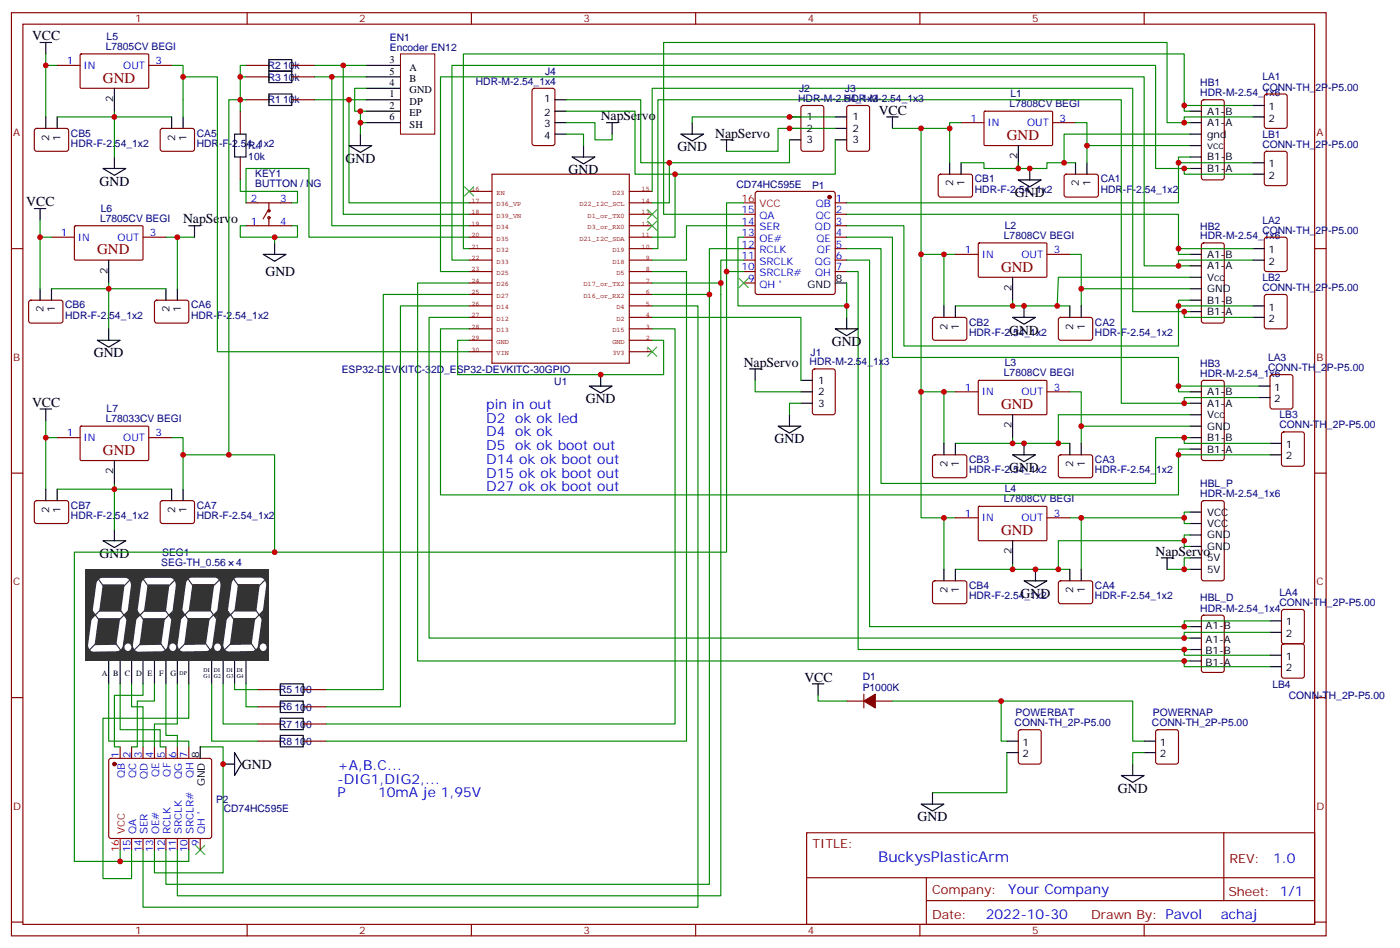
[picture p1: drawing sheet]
<svg xmlns="http://www.w3.org/2000/svg" width="432mm" height="292mm" viewBox="0 0 432 292" stroke-linecap="round" stroke-linejoin="round" font-family="sans-serif">
<g fill="none" stroke="#870000" stroke-width=".35">
<path d="M3.5 3.9h405.4v284.4h-405.4zM7.1 7.4h398.2v277.3h-398.2zM24.8 16.8l.2-.2 20.7 .1 .2 .3-.1 10-.3 .2-20.6-.1-.2-.3zM76.2 3.9v3.5M145.3 3.9v3.5M214.5 3.9v3.5M283.6 3.9v3.5M352.8 3.9v3.5M10.8 39.8l.5-.3 9.4 .1 .5 .7-.1 5.9-.6 .4-9.5-.1-.4-.6v-5.6zM17.6 20.1h7.1M45.9 20.1h7M49.6 39.8l.5-.3 9.4 .1 .5 .7-.1 5.9-.6 .4-9.5-.1-.4-.6v-5.6z"/>
<path d="M74.1 34.3v7M75.8 20.1h7.1M75.8 30.7h7.1M75.8 23.7h7.1M90 20.1h7M90 30.7h7M90 23.7h7M296.3 37.8h7.1M303.4 34.4l.3-.1h20.7l.2 .3-.1 10.1-.3 .1h-20.6l-.2-.3zM324.6 37.8h7M370.7 30.9l.4-.2h5.7l.6 .5 .1 23.5-.5 .7h-5.9l-.6-.4-.1-23.6zM74.1 48.4v7"/>
<path d="M233.1 59.2l.4-.3h23.3l.5 .3 .2 .5v30.3l-.2 .5-.5 .2h-23.3l-.5-.2-.2-.5v-30.3zM289.5 53.9l.5-.2h9.4l.5 .7-.1 5.9-.6 .4-9.5-.1-.4-.6v-5.6zM328.3 53.9l.5-.2h9.4l.5 .7-.1 5.9-.6 .4-9.5-.1-.4-.6v-5.6zM3.5 76.6h3.6M15.9 73.1h7M23 69.7l.3-.2 20.6 .1 .2 .3-.1 10-.3 .2h-20.6l-.2-.3zM44.1 73.1h7.1M75.8 62.5h14.2M75.8 69.5h14.2M82.5 64.9l-1.4 2.5M82.9 62.5v2.4M82.9 67.1v2.4"/>
<path d="M229.3 76.6h3.5M229.3 73.1h3.5M229.3 66h3.5M229.3 69.5h3.5M257.5 76.6h3.6M257.5 73.1h3.6M257.5 62.5h3.6M257.5 66h3.6M257.5 69.5h3.6M294.6 78.4h7M301.7 75l.3-.2 20.6 .1 .2 .3-.1 10-.3 .2h-20.6l-.2-.3zM322.8 78.4h7"/>
<path d="M370.7 75l.4-.2h5.7l.6 .5 .1 23.5-.5 .7h-5.9l-.6-.4-.1-23.6zM405.3 76.6h3.6M9.1 92.7l.4-.2h9.5l.4 .7-.1 5.9-.6 .4h-9.4l-.5-.7v-5.6zM47.9 92.7l.4-.2h9.5l.4 .7-.1 5.9-.6 .4h-9.4l-.5-.7v-5.6zM229.3 80.1h3.5M229.3 83.6h3.5M229.3 87.2h3.5M257.5 80.1h3.6M257.5 83.6h3.6M287.7 98l.5-.2h9.5l.4 .7-.1 5.9-.6 .4-9.5-.1-.4-.6v-5.6zM326.6 98l.4-.2h9.5l.4 .7-.1 5.9-.6 .4-9.4-.1-.5-.6v-5.6zM301.7 117.3l.3-.1h20.6l.2 .3-.1 10.1-.3 .1h-20.6l-.2-.3z"/>
<path d="M370.7 117.4l.4-.2h5.7l.6 .4 .1 23.5-.5 .7-5.9 .1-.6-.5-.1-23.5zM17.6 134.8h7.1M24.8 131.4l.2-.1h20.7l.2 .3-.1 10.1-.3 .2-20.6-.1-.2-.3zM45.9 134.8h7M294.6 120.7h7M322.8 120.7h7M3.5 145.7h3.6M10.8 154.4l.5-.2 9.4 .1 .5 .6-.1 5.9-.6 .5-9.5-.1-.4-.7v-5.6zM49.6 154.4l.5-.2 9.4 .1 .5 .6-.1 5.9-.6 .5-9.5-.1-.4-.7v-5.6zM287.7 140.3l.5-.2h9.5l.4 .7-.1 5.9-.6 .4h-9.5l-.4-.7v-5.6zM294.6 159.5h7M301.7 156.1l.3-.1h20.6l.2 .3-.1 10.1-.3 .1h-20.6l-.2-.3z"/>
<path d="M322.8 159.5h7M326.6 140.3l.4-.2h9.5l.4 .7-.1 5.9-.6 .4h-9.4l-.5-.7v-5.6zM370.7 154.4l.4-.2h5.7l.6 .4 .1 23.6-.5 .6-5.9 .1-.6-.5-.1-23.5zM405.3 145.7h3.6M287.7 179.1l.5-.2h9.5l.4 .7-.1 5.9-.6 .4h-9.5l-.4-.7v-5.6zM326.6 179.1l.4-.2h9.5l.4 .7-.1 5.9-.6 .4h-9.4l-.5-.7v-5.6zM370.7 189.7l.4-.2h5.7l.6 .4 .1 16.5-.5 .7h-5.9l-.6-.4-.1-16.5zM3.5 214.9h3.6M405.3 214.9h3.6M33.7 233.8l.5-.2h30.4l.5 .2 .2 .5v23.3l-.3 .5-.4 .2h-30.4l-.5-.3-.2-.4v-23.3zM37 230v3.6M40.6 230v3.6"/>
<path d="M44.1 230v3.6M47.6 230v3.6M51.2 230v3.6M54.7 230v3.6M58.2 230v3.6M40.6 258.3v3.5M44.1 258.3v3.5M47.6 258.3v3.5M51.2 258.3v3.5M54.7 258.3v3.5M58.2 258.3v3.5M61.7 258.3v3.5"/>
<path d="M248.7 256.5h156.6v28.2h-156.6zM377.3 256.5v20.9M248.7 270.4h156.5M285.6 277.4h119.6M285.6 270.4v14.1M3.5 284h3.6M76.2 284.7v3.6M145.3 284.7v3.6M214.5 284.7v3.6M283.6 284.7v3.6M352.8 284.7v3.6M405.3 284h3.6"/>
<circle cx="82.9" cy="67.1" r=".35"/>
<circle cx="82.9" cy="64.9" r=".35"/>
</g>
<g fill="none" stroke="#000" stroke-width=".35">
<path d="M12.3 13.1h3.6M14.1 13.1v3.5M82.9 18.4h7.1v3.5h-7.1zM14.1 36v3.5M17.6 36v3.5M35.3 27.2v7.1M52.9 36v3.5M56.4 36v3.5M82.9 29h7.1v3.5h-7.1zM82.9 21.9h7.1v3.5h-7.1zM112.9 34.3h10.6M112.9 37.8h10.6"/>
<path d="M112.9 20.1h10.6M112.9 23.7h10.6M112.9 27.2h10.6M112.9 30.7h10.6M273.4 36h3.5M275.2 36v3.5M366.9 34.3h3.5M366.9 37.8h3.5M31.7 51.9h7.1l-3.5 2.1zM35.3 48.4v3.5M72.3 41.3h3.5v7.1h-3.5zM107.6 44.8h7.1l-3.6 2.2z"/>
<path d="M111.1 41.3v3.5M292.8 50.1v3.6M296.3 50.1v3.6M314 55.4h7l-3.5 2.1zM314 44.8v7.1M317.5 51.9v3.5M331.6 50.1v3.6M335.1 50.1v3.6M366.9 41.3h3.5M366.9 44.8h3.5M366.9 48.4h3.5M366.9 51.9h3.5"/>
<path d="M10.6 64.2h3.5M12.3 64.2v3.6M58.2 69.5h3.5M60 69.5v3.6M81.1 78.4h7.1l-3.5 2.1zM84.7 74.8v3.6M366.9 78.4h3.5M12.3 88.9v3.6M15.9 88.9v3.6M33.5 80.1v7.1M51.2 88.9v3.6M54.7 88.9v3.6"/>
<path d="M257.5 87.2h3.6M261.1 97.8v3.5M291 94.2v3.6M294.6 94.2v3.6M312.2 97.8h7.1l-3.6 2.1zM312.2 85.4v7.1M315.7 94.2v3.6M329.8 94.2v3.6M333.4 94.2v3.6M366.9 81.9h3.5M366.9 85.4h3.5M366.9 88.9h3.5"/>
<path d="M366.9 92.5h3.5M366.9 96h3.5M30 104.8h7l-3.5 2.1zM33.5 101.3v3.5M181.7 118.9h7l-3.5 2.1zM185.2 115.4v3.5M257.5 101.3h7.1l-3.5 2.1zM12.3 126h3.6M14.1 126v3.5M291 136.6v3.5M294.6 136.6v3.5M312.2 127.7v7.1"/>
<path d="M315.7 136.6v3.5M329.8 136.6v3.5M333.4 136.6v3.5M366.9 120.7h3.5M366.9 124.2h3.5M366.9 127.7h3.5M366.9 131.3h3.5M366.9 134.8h3.5M366.9 138.3h3.5M14.1 150.7v3.5M17.6 150.7v3.5M35.3 141.9v7"/>
<path d="M52.9 150.7v3.5M56.4 150.7v3.5M312.2 140.1h7.1l-3.6 2.1zM366.9 157.7h3.5M31.7 166.5h7.1l-3.5 2.2zM35.3 163v3.5M291 175.4v3.5M294.6 175.4v3.5M312.2 166.5v7.1M315.7 178.9h7.1l-3.5 2.1zM319.3 175.4v3.5M329.8 175.4v3.5"/>
<path d="M333.4 175.4v3.5M366.9 161.3h3.5M366.9 164.8h3.5M366.9 168.3h3.5M366.9 171.8h3.5M366.9 175.4h3.5M366.9 193h3.5M366.9 196.5h3.5M33.5 203.6v7M37 203.6v7M40.6 203.6v7M44.1 203.6v7"/>
<path d="M47.6 203.6v7M51.2 203.6v7M54.7 203.6v7M58.2 203.6v7M65.3 203.6v7M68.8 203.6v7M72.3 203.6v7M75.8 203.6v7M366.9 200.1h3.5M366.9 203.6h3.5M61.7 230v3.6M68.8 235.3h3.5"/>
<path d="M72.3 231.8l2.1 3.5-2.1 3.6z"/>
</g>
<g fill="none" stroke="#008700" stroke-width=".35">
<path d="M14.1 16.6v3.5M17.6 20.1h-3.5v15.9M17.6 36h35.3M35.3 34.3v14.1M52.9 20.1h3.5v10.6M56.4 23.7h10.6v84.6h77.6M97 20.1h15.9M97 23.7h15.9M97 30.7h15.9M102.3 23.7v45.8h42.3M105.8 20.1v45.9h38.8M107.6 30.7v31.8h37"/>
<path d="M111.1 34.3v7M112.9 27.2h-3.5v7.1h3.5M275.2 39.5h17.6M284 39.5v38.9h7M296.3 37.8h-3.5v12.3M331.6 37.8h3.5v12.3M366.9 37.8h-7.1v-24.7h-155.2v52.9h24.7M366.9 34.3h-1.8v-17.7h-222.2v60h1.7M74.1 55.4v3.5h17.6v3.6h-1.7M201.1 58.9v-31.7h148.1v68.8h17.7M296.3 50.1h7.1v1.8h19.4v-1.8h8.8M314 50.1v1.8"/>
<path d="M335.1 44.8h31.8M366.9 41.3h-38.8v8.8M366.9 48.4h-3.5v14.1h-102.3M366.9 51.9h-10.6v-31.8h-217v60h5.3M12.3 67.8v5.3M15.9 73.1h-3.6v15.8M51.2 73.1h3.5v15.8M54.7 73.1h5.3M75.8 69.5h-1.7v3.6h10.6v1.7M201.1 76.6h1.7v-45.9h142.9v93.5h21.2M229.3 73.1h-1.8v21.1h33.6M229.3 69.5h-17.6v10.6h-10.6"/>
<path d="M229.3 76.6h-10.6v14.1h-17.6M261.1 66h102.3v12.4h3.5M261.1 69.5h17.6v37.1h84.7v-14.1h3.5M261.1 73.1h14.1v37h88.2v10.6h3.5M261.1 76.6h10.5v72.3h84.7v-14.1h10.6M284 78.4v42.3h7M294.6 78.4h-3.6v15.8M329.8 78.4h3.6v15.8M15.9 88.9h35.3M33.5 87.2v14.1M144.6 97.8h-12.3v98.7h234.6M144.6 87.2h-15.8v116.4h238.1"/>
<path d="M229.3 80.1h-7.1v10.6M261.1 80.1h7v112.9h98.8M261.1 83.6h3.5v116.5h102.3M261.1 87.2v10.6M294.6 94.2h35.2M312.2 92.5v1.7M333.4 88.9h33.5M366.9 85.4h-40.6l-.3 8.8M366.9 81.9h-14.1v-58.2h-217v59.9h8.8M144.6 104.8h-3.5v10.6h63.5v-10.6h-3.5M144.6 101.3h-8.8v51.1h227.6v-14.1h3.5M14.1 129.5v5.3"/>
<path d="M17.6 134.8h-3.5v15.9M284 120.7v38.8h7M294.6 120.7h-3.6v15.9M294.6 136.6h35.2M312.2 134.8v1.8M329.8 120.7h3.6v15.9M333.4 131.3h33.5M366.9 127.7h-40.6v8.9M17.6 150.7h35.3M35.3 148.9v14.1M294.6 159.5h-3.6v15.9M329.8 159.5h3.6v15.9"/>
<path d="M333.4 159.5h31.7M366.9 157.7h-1.8v3.6h1.8M294.6 175.4h35.2M312.2 173.6v1.8M359.8 175.4h5.3M365.1 166.5h-38.8v8.9M366.9 164.8h-1.8v3.5h1.8M366.9 171.8h-1.8v3.6h1.8M61.7 230h7.1v38.9h-21.2v-7.1"/>
</g>
<g fill="#870000" stroke="#870000" stroke-width=".35">
<circle cx="255.8" cy="60.7" r=".53"/>
<circle cx="35.3" cy="235.3" r=".53"/>
</g>
<path d="M229.3 62.5h3.5M37 258.3v3.5" fill="none" stroke="#f00" stroke-width=".35"/>
<g fill="none" stroke="#850000" stroke-width=".35">
<path d="M144.6 58.9h7.1M151.7 53.7h42.3v58.2h-42.3zM194 58.9h7.1M144.6 76.6h7.1M144.6 73.1h7.1M144.6 69.5h7.1M144.6 66h7.1M144.6 62.5h7.1M194 76.6h7.1M194 73.1h7.1M194 69.5h7.1M194 66h7.1"/>
<path d="M194 62.5h7.1M144.6 80.1h7.1M144.6 83.6h7.1M144.6 87.2h7.1M144.6 90.7h7.1M144.6 94.2h7.1M144.6 97.8h7.1M194 80.1h7.1M194 83.6h7.1M194 87.2h7.1M194 90.7h7.1M194 94.2h7.1"/>
<path d="M194 97.8h7.1M144.6 108.3h7.1M144.6 104.8h7.1M144.6 101.3h7.1M194 108.3h7.1M194 104.8h7.1M194 101.3h7.1"/>
</g>
<path d="M143.2 57.5l2.8 2.9M146 57.5l-2.8 2.9M227.9 85.8l2.8 2.8M230.7 85.8l-2.8 2.8M199.7 106.9l2.8 2.8M202.5 106.9l-2.8 2.8M60.3 260.4l2.8 2.8M63.1 260.4l-2.8 2.8" fill="none" stroke="#3c3" stroke-width=".35"/>
<path d="M123.5 16.6h10.6v24.7h-10.6z" fill="none" stroke="#800000" stroke-width=".31"/>
<path d="M26.5 175.4h56.4v28.2h-56.4z" fill="#333"/>
<path d="M38.2 189.4l-1.3 9.4-.4 .5-.5 .3h-7.4l-.5-.9 2.6-18.8 .8-.9h7.1l.5 .3 .3 1-1.2 9.1h-8.8M52 189.4l-1.3 9.4-.4 .6-.5 .2h-7.4l-.4-.9 2.5-18.8 .8-.9h7.1l.5 .3 .3 1-1.2 9.1h-8.8M65.8 189.3l-1.3 9.4-.4 .6-.5 .2h-7.4l-.4-.8 2.5-18.9 .8-.9h7.1l.5 .3 .3 1-1.2 9.2h-8.8M79.9 189.3l-1.3 9.4-.4 .6-.5 .2h-7.4l-.5-.8 2.6-18.9 .8-.9h7.1l.4 .3 .4 1-1.2 9.2h-8.8" fill="none" stroke="#fff" stroke-width="2"/>
<path d="M29.9 177.8l8.3 11.7-11.1 11.2M40.4 178.3l-11 11.1 8.4 11.7M43.8 177.8l8.2 11.7-11.1 11.2M54.2 178.3l-11 11.1 8.4 11.7M57.6 177.7l8.2 11.7-11.1 11.3M68 178.2l-11 11.2 8.4 11.6M71.6 177.7l8.3 11.7-11.2 11.3M82.1 178.2l-11 11.2 8.4 11.6" fill="none" stroke="#333" stroke-width=".35"/>
<path d="M81.2 187.8l-1.5 1.6 1.1 1.5zM70.1 187.8l1.2 1.6-1.6 1.6zM65.6 189.4l1.1 1.5 .4-3zM56 187.7l1.2 1.7-1.6 1.6zM51.8 189.4l1.1 1.6 .4-3zM42.2 187.7l1.2 1.8-1.7 1.6zM39.6 187.9l-1.6 1.5 1.2 1.8zM28.4 187.8l1.2 1.6-1.7 1.7z" fill="#333"/>
<g fill="#fff">
<circle cx="39.4" cy="199.3" r="1.12"/>
<circle cx="53.2" cy="199.3" r="1.12"/>
<circle cx="67" cy="199.3" r="1.12"/>
<circle cx="81.1" cy="199.3" r="1.12"/>
</g>
<g fill="none" stroke="#870000" stroke-width=".35">
<path d="M164.3 27.4l.4-.2h5.7l.6 .4 .1 16.5-.5 .7h-5.9l-.6-.4-.1-16.5zM247.2 32.7l.4-.2h5.7l.6 .4 .1 13-.5 .6-5.9 .1-.6-.5-.1-12.9zM261.3 32.7l.5-.2h5.6l.7 .4v13l-.5 .6-5.8 .1-.7-.5v-12.9zM390.1 29.2l.4-.2h5.7l.6 .4 .1 9.4-.5 .7h-5.9l-.6-.4-.1-9.4zM390.1 46.8l.4-.2h5.7l.6 .4 .1 9.5-.5 .6-5.9 .1-.6-.5-.1-9.4zM390.1 73.3l.4-.2h5.7l.6 .4 .1 9.4-.5 .7h-5.9l-.6-.4-.1-9.4zM390.1 90.9l.4-.2h5.7l.6 .4 .1 9.5-.5 .6-5.9 .1-.6-.5-.1-9.4zM250.7 113.8l.5-.2h5.6l.7 .5v12.9l-.4 .7h-5.9l-.7-.4v-13zM391.8 115.6l.5-.2h5.6l.7 .4v9.5l-.4 .6-5.9 .1-.7-.5v-9.4zM395.3 133.2l.5-.2h5.7l.6 .5 .1 9.4-.5 .7h-5.9l-.6-.4-.1-9.5zM395.3 198.5l.5-.2h5.7l.6 .4 .1 9.5-.5 .6-5.9 .1-.6-.5-.1-9.4zM395.3 187.9l.5-.2h5.7l.6 .4 .1 9.5-.5 .6-5.9 .1-.6-.5-.1-9.4z"/>
<path d="M79.4 212.4h7M79.4 217.7h7M93.5 212.4h7M93.5 217.7h7M261.1 215.9h5.2M266.3 213.8v4.3M269.9 215.9h5.3M79.4 223h7M79.4 228.3h7M93.5 223h7M93.5 228.3h7M314.2 225l.5-.2h5.6l.7 .4v9.4l-.4 .7h-5.9l-.7-.4v-9.4z"/>
<path d="M356.5 225l.5-.2h5.7l.6 .4 .1 9.4-.5 .7h-5.9l-.6-.4-.1-9.4z"/>
</g>
<g fill="none" stroke="#000" stroke-width=".35">
<path d="M171.1 30.7h3.5M171.1 34.3h3.5M171.1 37.8h3.5M187 37.8h3.5M188.7 37.8v3.5M213.4 37.8v3.5M243.4 36h3.5M243.4 39.5h3.5M257.5 36h3.6M257.5 39.5h3.6M386.3 32.5h3.5M386.3 36h3.5"/>
<path d="M171.1 41.3h3.5M176.4 48.4h7l-3.5 2.1zM179.9 44.8v3.6M209.9 41.3h7.1l-3.6 2.1zM222.2 43.1h3.6M224 43.1v3.5M243.4 43.1h3.5M257.5 43.1h3.6M386.3 50.1h3.5M386.3 53.7h3.5M386.3 76.6h3.5M386.3 80.1h3.5"/>
<path d="M386.3 94.2h3.5M386.3 97.8h3.5M231.1 113.6h3.5M232.8 113.6v3.6M246.9 117.2h3.6M388.1 118.9h3.5M239.9 131.3h7l-3.5 2.1zM243.4 127.7v3.6M246.9 124.2h3.6M246.9 120.7h3.6M388.1 122.4h3.5M391.6 136.6h3.5"/>
<path d="M391.6 140.1h3.5M358.1 171.8h3.5M359.8 171.8v3.6M391.6 191.2h3.5M391.6 194.8h3.5M86.4 210.6h7.1v3.6h-7.1zM86.4 215.9h7.1v3.6h-7.1zM250.5 210.6h3.5M252.2 210.6v3.6M391.6 201.8h3.5M391.6 205.4h3.5M86.4 221.2h7.1v3.6h-7.1z"/>
<path d="M86.4 226.5h7.1v3.5h-7.1zM310.4 228.3h3.6M310.4 231.8h3.6M345.7 238.9h7.1l-3.6 2.1zM349.2 235.3v3.6M352.8 228.3h3.5M352.8 231.8h3.5M284 247.7h7l-3.5 2.1zM287.5 244.2v3.5"/>
</g>
<g fill="none" stroke="#008700" stroke-width=".35">
<path d="M56.4 30.7v5.3M74.1 23.7v7h1.7M74.1 34.3v-3.6h-3.5v109.4M75.8 20.1h-1.7v3.6h1.7M111.1 37.8h1.8M174.6 34.3h21.2v19.4h12.3M174.6 30.7h23v19.4h8.8M174.6 37.8h8.8v5.3h5.3v-1.8M257.5 39.5h-17.6v7.1h-15.9M257.5 36h-44.1v1.8M365.1 32.5h21.2M386.3 36h-21.2v1.8"/>
<path d="M174.6 41.3h5.3v3.5M243.4 43.1v7h-37v12.4h-5.3M257.5 43.1v10.6h-49.4v19.4h-7M363.4 50.1h22.9M365.1 51.9v1.8h21.2M75.8 62.5v-10.6h19.4v21.2h49.4M90 69.5h1.7v3.6h-7M229.3 62.5h-5.3v21.1h5.3M363.4 76.6h22.9M144.6 94.2h-21.1v123.5h-23M144.6 90.7h-26.4v121.7h-17.7M201.1 83.6h10.6v144.7h-111.2"/>
<path d="M201.1 94.2h14.1v185.2h-171.1v-17.6M201.1 97.8h45.8v19.4M201.1 87.2h21.1M218.7 90.7v181.7h-167.5v-10.6M222.2 90.7v185.2h-167.5v-14.1M224 83.6v86.5h-139.3M363.4 94.2h22.9M365.1 96v1.8h21.2M386.3 80.1h-22.9v1.8M201.1 101.3h7v121.7h-107.6M232.8 117.2v3.5h14.1M363.4 118.9h24.7"/>
<path d="M52.9 134.8h3.5v15.9M246.9 124.2h-3.5v3.5M365.1 134.8v1.8h26.5M388.1 122.4h-23v1.8M56.4 140.1h28.3v30h-61.8v95.2h14.1M363.4 140.1h28.2M391.6 194.8h-26.5v1.7M391.6 191.2h-26.5v1.8M33.5 210.6v17.7h24.7v1.7M37 210.6v14.2h12.4v5.2h1.8M40.6 210.6v7.1h3.5v12.3M44.1 210.6v3.6h-8.8v15.8h1.7"/>
<path d="M47.6 210.6v5.3h-5.3v14.1h-1.7M51.2 210.6v15.9h3.5v3.5M54.7 210.6v12.4h-7.1v7M58.2 210.6v10.6h-26.5v49.4h8.9v-8.8M65.3 210.6v17.7h14.1M68.8 210.6v12.4h10.6M72.3 210.6v1.8h7.1M75.8 210.6v7.1h3.6M252.2 214.2v1.7h8.9M275.2 215.9h33.5v12.4h1.7M308.7 215.9h40.5v12.4h3.6M365.1 203.6v1.8h26.5"/>
<path d="M365.1 200.1v1.7h26.5M310.4 231.8v12.4h-22.9M352.8 231.8h-3.6v3.5M37 261.8v3.5M58.2 261.8v3.5h-21.2"/>
</g>
<path d="M199.7 68.1l2.8 2.8M199.7 64.6l2.8 2.8M202.5 68.1l-2.8 2.8M202.5 64.6l-2.8 2.8" fill="none" stroke="#3c3" stroke-width=".35"/>
<path d="M266.3 215.9l3.6-2.1v4.3z" fill="#870000" stroke="#870000" stroke-width=".35"/>
<g fill="#c00">
<circle cx="312.2" cy="94.2" r=".88"/>
<circle cx="326.3" cy="136.6" r=".88"/>
<circle cx="312.2" cy="136.6" r=".88"/>
<circle cx="312.2" cy="175.4" r=".88"/>
<circle cx="326.3" cy="175.4" r=".88"/>
<circle cx="365.1" cy="166.5" r=".88"/>
<circle cx="333.4" cy="159.5" r=".88"/>
<circle cx="365.1" cy="159.5" r=".88"/>
<circle cx="35.3" cy="36" r=".88"/>
<circle cx="365.1" cy="175.4" r=".88"/>
<circle cx="54.7" cy="73.1" r=".88"/>
<circle cx="33.5" cy="88.9" r=".88"/>
<circle cx="14.1" cy="20.1" r=".88"/>
<circle cx="12.3" cy="73.1" r=".88"/>
<circle cx="291" cy="78.4" r=".88"/>
<circle cx="291" cy="120.7" r=".88"/>
<circle cx="284" cy="78.4" r=".88"/>
<circle cx="291" cy="159.5" r=".88"/>
<circle cx="284" cy="120.7" r=".88"/>
<circle cx="315.7" cy="94.2" r=".88"/>
<circle cx="315.7" cy="136.6" r=".88"/>
<circle cx="319.3" cy="175.4" r=".88"/>
<circle cx="14.1" cy="134.8" r=".88"/>
<circle cx="35.3" cy="150.7" r=".88"/>
<circle cx="56.4" cy="23.7" r=".88"/>
<circle cx="102.3" cy="23.7" r=".88"/>
<circle cx="105.8" cy="20.1" r=".88"/>
<circle cx="111.1" cy="34.3" r=".88"/>
<circle cx="292.8" cy="39.5" r=".88"/>
<circle cx="284" cy="39.5" r=".88"/>
<circle cx="185.2" cy="115.4" r=".88"/>
<circle cx="314" cy="51.9" r=".88"/>
<circle cx="317.5" cy="51.9" r=".88"/>
<circle cx="328.1" cy="50.1" r=".88"/>
<circle cx="68.8" cy="235.3" r=".88"/>
<circle cx="261.1" cy="94.2" r=".88"/>
<circle cx="365.1" cy="203.6" r=".88"/>
<circle cx="365.1" cy="200.1" r=".88"/>
<circle cx="365.1" cy="196.5" r=".88"/>
<circle cx="365.1" cy="193" r=".88"/>
<circle cx="365.1" cy="124.2" r=".88"/>
<circle cx="365.1" cy="134.8" r=".88"/>
<circle cx="363.4" cy="118.9" r=".88"/>
<circle cx="363.4" cy="140.1" r=".88"/>
<circle cx="365.1" cy="96" r=".88"/>
<circle cx="363.4" cy="94.2" r=".88"/>
<circle cx="363.4" cy="81.9" r=".88"/>
<circle cx="363.4" cy="76.6" r=".88"/>
<circle cx="365.1" cy="51.9" r=".88"/>
<circle cx="363.4" cy="50.1" r=".88"/>
<circle cx="243.4" cy="39.5" r=".88"/>
<circle cx="208.1" cy="53.7" r=".88"/>
<circle cx="206.4" cy="50.1" r=".88"/>
<circle cx="243.4" cy="36" r=".88"/>
<circle cx="56.4" cy="140.1" r=".88"/>
<circle cx="37" cy="265.3" r=".88"/>
<circle cx="224" cy="83.6" r=".88"/>
<circle cx="74.1" cy="23.7" r=".88"/>
<circle cx="74.1" cy="30.7" r=".88"/>
<circle cx="70.6" cy="140.1" r=".88"/>
<circle cx="84.7" cy="170.1" r=".88"/>
<circle cx="107.6" cy="30.7" r=".88"/>
<circle cx="111.1" cy="37.8" r=".88"/>
<circle cx="222.3" cy="87.2" r=".88"/>
<circle cx="218.7" cy="90.7" r=".88"/>
<circle cx="365.1" cy="37.8" r=".88"/>
<circle cx="365.1" cy="32.5" r=".88"/>
<circle cx="335.1" cy="44.8" r=".88"/>
<circle cx="333.4" cy="88.9" r=".88"/>
<circle cx="326" cy="94.2" r=".88"/>
<circle cx="333.4" cy="131.3" r=".88"/>
<circle cx="84.7" cy="73.1" r=".88"/>
<circle cx="308.7" cy="215.9" r=".88"/>
</g>
<g font-size="4.6" fill="#800">
<text x="31.7" y="25.4">GND</text>
<text x="310.4" y="43.1">GND</text>
<text x="30" y="78.4">GND</text>
<text x="308.7" y="83.6">GND</text>
<text x="308.7" y="126">GND</text>
<text x="31.7" y="140.1">GND</text>
<text x="308.7" y="164.8">GND</text>
</g>
<text font-size="4.6" fill="#00f" x="270.8" y="265.5">BuckysPlasticArm</text>
<g font-size="4.2">
<text x="9.9" y="12.4">VCC</text>
<text x="270.9" y="35.3">VCC</text>
<text x="185.2" y="37.1">NapServo</text>
<text x="208.8" y="46.6">GND</text>
<text x="220.5" y="42.4">NapServo</text>
<text x="106.5" y="50.1">GND</text>
<text x="175.3" y="53.7">GND</text>
<text x="30.7" y="57.2">GND</text>
<text x="8.1" y="63.5">VCC</text>
<text x="312.9" y="60.7">GND</text>
<text x="56.4" y="68.8">NapServo</text>
<text x="81.8" y="85.1">GND</text>
<text x="256.5" y="106.6">GND</text>
<text x="311.1" y="103">GND</text>
<text x="28.9" y="110.1">GND</text>
<text x="229.3" y="112.9">NapServo</text>
<text x="9.9" y="125.3">VCC</text>
<text x="180.6" y="124.2">GND</text>
<text x="238.8" y="136.6">GND</text>
<text x="311.1" y="145.4">GND</text>
<text x="30.7" y="171.8">GND</text>
<text x="356.3" y="171.1">NapServo</text>
<text x="314.7" y="184.2">GND</text>
<text x="248" y="209.9">VCC</text>
<text x="74.6" y="236.7">GND</text>
<text x="344.7" y="244.2">GND</text>
<text x="282.9" y="253">GND</text>
</g>
<g font-size="4.2" fill="#00f">
<text x="149.9" y="126">pin in out</text>
<text x="149.9" y="130.2">D2 ok ok led</text>
<text x="149.9" y="134.4">D4 ok ok</text>
<text x="149.9" y="138.7">D5 ok ok boot out</text>
<text x="149.9" y="142.9">D14 ok ok boot out</text>
<text x="149.9" y="147.1">D15 ok ok boot out</text>
<text x="149.9" y="151.4">D27 ok ok boot out</text>
<text x="104.1" y="237.1">+A,B.C...</text>
<text x="104.1" y="241.3">-DIG1,DIG2,...</text>
<text x="104.1" y="245.6">Pᖞ퀀 10mA je 1,95V</text>
<text x="392.5" y="265.8">1.0</text>
<text x="310.9" y="275.3">Your Company</text>
<text x="304" y="283.1">2022-10-30</text>
<text x="376.4" y="283.1">achaj</text>
</g>
<g font-size="3.9" fill="#800">
<text x="250.5" y="261.1">TITLE:</text>
<text x="379.1" y="265.8">REV:</text>
<text x="287.4" y="275.3">Company:</text>
<text x="378.7" y="275.9">Sheet: 1/1</text>
<text x="287.4" y="283">Date:</text>
<text x="336.4" y="283.1">Drawn By: Pavol</text>
</g>
<g font-size="3.2" fill="#800">
<text x="41.6" y="6.9">1</text>
<text x="110.8" y="6.9">2</text>
<text x="179.9" y="6.9">3</text>
<text x="249.1" y="6.9">4</text>
<text x="318.2" y="6.9">5</text>
<text x="4.1" y="42">A</text>
<text x="405.9" y="42">A</text>
<text x="4.1" y="111.2">B</text>
<text x="405.9" y="111.2">B</text>
<text x="4.1" y="180.3">C</text>
<text x="405.9" y="180.3">C</text>
<text x="4.1" y="249.4">D</text>
<text x="405.9" y="249.4">D</text>
<text x="41.6" y="287.7">1</text>
<text x="110.8" y="287.7">2</text>
<text x="179.9" y="287.7">3</text>
<text x="249.1" y="287.7">4</text>
<text x="318.2" y="287.7">5</text>
</g>
<g font-size="3.2" fill="#000080">
<text x="32.6" y="15.3">L7805CV BEGI</text>
<text x="32.9" y="12.3">L5</text>
<text x="120.2" y="15.6">Encoder EN12</text>
<text x="120.2" y="12.5">EN1</text>
<text x="82.6" y="21.3">R2</text>
<text x="87.3" y="21.3">10k</text>
<text x="168.1" y="23">J4</text>
<text x="82.6" y="24.8">R3</text>
<text x="87.3" y="24.8">10k</text>
<text x="146.7" y="26.1">HDR-M-2.54_1x4</text>
<text x="246.4" y="28.4">J2</text>
<text x="260.5" y="28.4">J3</text>
<text x="311.6" y="30">L1</text>
<text x="370.1" y="29.7">HDR-M-2.54_1x6</text>
<text x="370.1" y="26.6">HB1</text>
<text x="389.2" y="27.9">CONN-TH_2P-P5.00</text>
<text x="389.2" y="24.8">LA1</text>
<text x="82.6" y="31.9">R1</text>
<text x="87.3" y="31.9">10k</text>
<text x="246.1" y="31.4">HDR-M-2.54_1x3</text>
<text x="260.2" y="31.4">HDR-M-2.54_1x3</text>
<text x="311.3" y="33">L7808CV BEGI</text>
<text x="21.9" y="45.3">HDR-F-2.54_1x2</text>
<text x="21.9" y="42.1">CB5</text>
<text x="60.7" y="45.3">HDR-F-2.54_1x2</text>
<text x="60.7" y="42.1">CA5</text>
<text x="76.6" y="46">R4</text>
<text x="389.2" y="45.5">CONN-TH_2P-P5.00</text>
<text x="389.2" y="42.4">LB1</text>
<text x="76.6" y="49.2">10k</text>
<text x="78.7" y="57.7">BUTTON / NG</text>
<text x="78.7" y="54.5">KEY1</text>
<text x="227.1" y="57.8">CD74HC595E</text>
<text x="250.4" y="58.3">P1</text>
<text x="300.6" y="59.4">HDR-F-2.54_1x2</text>
<text x="300.6" y="56.2">CB1</text>
<text x="339.4" y="59.4">HDR-F-2.54_1x2</text>
<text x="339.4" y="56.2">CA1</text>
<text x="31.1" y="65.2">L6</text>
<text x="30.8" y="68.3">L7805CV BEGI</text>
<text x="309.8" y="70.5">L2</text>
<text x="370.1" y="70.7">HB2</text>
<text x="389.2" y="68.9">LA2</text>
<text x="309.5" y="73.6">L7808CV BEGI</text>
<text x="370.1" y="73.8">HDR-M-2.54_1x6</text>
<text x="389.2" y="72">CONN-TH_2P-P5.00</text>
<text x="389.2" y="89.6">CONN-TH_2P-P5.00</text>
<text x="389.2" y="86.5">LB2</text>
<text x="20.1" y="95">CB6</text>
<text x="58.9" y="95">CA6</text>
<text x="20.1" y="98.2">HDR-F-2.54_1x2</text>
<text x="58.9" y="98.2">HDR-F-2.54_1x2</text>
<text x="298.8" y="100.3">CB2</text>
<text x="337.6" y="100.3">CA2</text>
<text x="298.8" y="103.5">HDR-F-2.54_1x2</text>
<text x="337.6" y="103.5">HDR-F-2.54_1x2</text>
<text x="249.6" y="112.6">HDR-M-2.54_1x3</text>
<text x="249.9" y="109.5">J1</text>
<text x="309.8" y="112.9">L3</text>
<text x="370.1" y="113">HB3</text>
<text x="391" y="111.2">LA3</text>
<text x="105.4" y="114.8">ESP32-DEVKITC-32D_ESP32-DEVKITC-30GPIO</text>
<text x="170.9" y="118.6">U1</text>
<text x="309.5" y="115.9">L7808CV BEGI</text>
<text x="370.1" y="116.1">HDR-M-2.54_1x6</text>
<text x="391" y="114.3">CONN-TH_2P-P5.00</text>
<text x="32.6" y="130">L78033CV BEGI</text>
<text x="32.9" y="127">L7</text>
<text x="394.5" y="132">CONN-TH_2P-P5.00</text>
<text x="394.5" y="128.8">LB3</text>
<text x="298.8" y="142.6">CB3</text>
<text x="337.6" y="142.6">CA3</text>
<text x="298.8" y="145.8">HDR-F-2.54_1x2</text>
<text x="337.6" y="145.8">HDR-F-2.54_1x2</text>
<text x="309.5" y="154.7">L7808CV BEGI</text>
<text x="309.8" y="151.7">L4</text>
<text x="370.1" y="153.1">HDR-M-2.54_1x6</text>
<text x="370.1" y="150.1">HBL_P</text>
<text x="21.9" y="159.9">HDR-F-2.54_1x2</text>
<text x="21.9" y="156.7">CB7</text>
<text x="60.7" y="159.9">HDR-F-2.54_1x2</text>
<text x="60.7" y="156.7">CA7</text>
<text x="50" y="171.3">SEG1</text>
<text x="49.7" y="174.3">SEG-TH_0.56</text>
<text x="72.9" y="174.3">4</text>
<text x="298.8" y="184.6">HDR-F-2.54_1x2</text>
<text x="298.8" y="181.4">CB4</text>
<text x="337.6" y="184.6">HDR-F-2.54_1x2</text>
<text x="337.6" y="181.4">CA4</text>
<text x="370.1" y="185.2">HBL_D</text>
<text x="394.5" y="183.5">LA4</text>
<text x="370.1" y="188.4">HDR-M-2.54_1x4</text>
<text x="394.5" y="186.7">CONN-TH_2P-P5.00</text>
<text x="266" y="209.6">D1</text>
<text x="86.1" y="213.6">R5</text>
<text x="90.8" y="213.6">100</text>
<text x="266" y="212.8">P1000K</text>
<text x="392.3" y="211.8">LB4</text>
<text x="397.4" y="215.3">CONN-TH_2P-P5.00</text>
<text x="86.1" y="218.8">R6</text>
<text x="90.8" y="218.8">100</text>
<text x="313.1" y="220.7">POWERBAT</text>
<text x="355.5" y="220.7">POWERNAP</text>
<text x="86.1" y="224.1">R7</text>
<text x="90.8" y="224.1">100</text>
<text x="312.8" y="223.7">CONN-TH_2P-P5.00</text>
<text x="355.2" y="223.7">CONN-TH_2P-P5.00</text>
<text x="86.1" y="229.4">R8</text>
<text x="90.8" y="229.4">100</text>
<text x="66.6" y="247.2">P2</text>
<text x="69" y="250.2">CD74HC595E</text>
</g>
<g font-size="3.2" fill="#00f">
<text x="20.6" y="19.8">1</text>
<text x="25.8" y="21.2">IN</text>
<text x="38" y="21.2">OUT</text>
<text x="48" y="19.8">3</text>
<text x="299.3" y="37.4">1</text>
<text x="304.4" y="38.8">IN</text>
<text x="316.7" y="38.8">OUT</text>
<text x="326.7" y="37.4">3</text>
<text x="77.4" y="62.1">2</text>
<text x="86.4" y="62.1">3</text>
<text x="228.6" y="65.7">15</text>
<text x="251.5" y="63.9">QB</text>
<text x="257.7" y="62.1">1</text>
<text x="257.7" y="65.7">2</text>
<text x="77.4" y="69.2">1</text>
<text x="86.4" y="69.2">4</text>
<text x="228.6" y="69.2">14</text>
<text x="234.1" y="70.9">SER</text>
<text x="234.1" y="67.4">QA</text>
<text x="251.3" y="70.9">QD</text>
<text x="251.5" y="67.4">QC</text>
<text x="257.7" y="69.2">3</text>
<text x="18.8" y="72.7">1</text>
<text x="24" y="74.1">IN</text>
<text x="36.3" y="74.1">OUT</text>
<text x="46.2" y="72.7">3</text>
<text x="228.6" y="76.2">12</text>
<text x="228.6" y="72.7">13</text>
<text x="234.1" y="78">RCLK</text>
<text x="234.1" y="74.5">OE#</text>
<text x="251.7" y="74.5">QE</text>
<text x="251.9" y="78">QF</text>
<text x="257.7" y="72.7">4</text>
<text x="257.7" y="76.2">5</text>
<text x="297.5" y="78">1</text>
<text x="324.9" y="78">3</text>
<text x="228.6" y="83.3">10</text>
<text x="228.6" y="79.8">11</text>
<text x="234.1" y="81.5">SRCLK</text>
<text x="251.3" y="81.5">QG</text>
<text x="257.7" y="79.8">6</text>
<text x="257.7" y="83.3">7</text>
<text x="302.7" y="79.4">IN</text>
<text x="315" y="79.4">OUT</text>
<text x="230.6" y="86.8">9</text>
<text x="234.1" y="88.6">QH</text>
<text x="234.1" y="85.1">SRCLR#</text>
<text x="251.3" y="85.1">QH</text>
<text x="297.5" y="120.3">1</text>
<text x="302.7" y="121.7">IN</text>
<text x="315" y="121.7">OUT</text>
<text x="324.9" y="120.3">3</text>
<text x="20.6" y="134.4">1</text>
<text x="25.8" y="135.9">IN</text>
<text x="38" y="135.9">OUT</text>
<text x="48" y="134.4">3</text>
<text x="297.5" y="159.1">1</text>
<text x="302.7" y="160.5">IN</text>
<text x="315" y="160.5">OUT</text>
<text x="324.9" y="159.1">3</text>
<text x="36.7" y="233.4" transform="rotate(-90 36.7 233.4)">1</text>
<text x="40.2" y="233.4" transform="rotate(-90 40.2 233.4)">2</text>
<text x="43.7" y="233.4" transform="rotate(-90 43.7 233.4)">3</text>
<text x="47.3" y="233.4" transform="rotate(-90 47.3 233.4)">4</text>
<text x="50.8" y="233.4" transform="rotate(-90 50.8 233.4)">5</text>
<text x="54.3" y="233.4" transform="rotate(-90 54.3 233.4)">6</text>
<text x="57.9" y="233.4" transform="rotate(-90 57.9 233.4)">7</text>
<text x="38.5" y="239.6" transform="rotate(-90 38.5 239.6)">QB</text>
<text x="42" y="239.6" transform="rotate(-90 42 239.6)">QC</text>
<text x="45.5" y="239.8" transform="rotate(-90 45.5 239.8)">QD</text>
<text x="49" y="239.4" transform="rotate(-90 49 239.4)">QE</text>
<text x="52.6" y="239.2" transform="rotate(-90 52.6 239.2)">QF</text>
<text x="56.1" y="239.8" transform="rotate(-90 56.1 239.8)">QG</text>
<text x="59.6" y="239.8" transform="rotate(-90 59.6 239.8)">QH</text>
<text x="42" y="257" transform="rotate(-90 42 257)">QA</text>
<text x="45.5" y="257" transform="rotate(-90 45.5 257)">SER</text>
<text x="49" y="257" transform="rotate(-90 49 257)">OE#</text>
<text x="52.6" y="257" transform="rotate(-90 52.6 257)">RCLK</text>
<text x="56.1" y="257" transform="rotate(-90 56.1 257)">SRCLK</text>
<text x="59.6" y="257" transform="rotate(-90 59.6 257)">SRCLR#</text>
<text x="63.1" y="257" transform="rotate(-90 63.1 257)">QH</text>
<text x="40.2" y="262.5" transform="rotate(-90 40.2 262.5)">15</text>
<text x="43.7" y="262.5" transform="rotate(-90 43.7 262.5)">14</text>
<text x="47.3" y="262.5" transform="rotate(-90 47.3 262.5)">13</text>
<text x="50.8" y="262.5" transform="rotate(-90 50.8 262.5)">12</text>
<text x="54.3" y="262.5" transform="rotate(-90 54.3 262.5)">11</text>
<text x="57.9" y="262.5" transform="rotate(-90 57.9 262.5)">10</text>
<text x="61.4" y="260.5" transform="rotate(-90 61.4 260.5)">9</text>
</g>
<g font-size="3.2">
<text x="120.1" y="19.4">3</text>
<text x="120.1" y="23">5</text>
<text x="126.3" y="21.7">A</text>
<text x="120.1" y="26.5">4</text>
<text x="126.3" y="25.3">B</text>
<text x="126.3" y="28.8">GND</text>
<text x="34.9" y="31.3" transform="rotate(-90 34.9 31.3)">2</text>
<text x="120.1" y="30">1</text>
<text x="120.1" y="33.5">2</text>
<text x="126.3" y="32.3">DP</text>
<text x="126.3" y="35.8">EP</text>
<text x="167.8" y="31.4">1</text>
<text x="167.8" y="35.7">2</text>
<text x="372.2" y="35.3">A1-B</text>
<text x="391.1" y="33.9">1</text>
<text x="120.1" y="37.1">6</text>
<text x="126.3" y="39.4">SH</text>
<text x="167.8" y="39.2">3</text>
<text x="248.7" y="37.1">1</text>
<text x="248.7" y="40.6">2</text>
<text x="262.8" y="37.1">1</text>
<text x="262.8" y="40.6">2</text>
<text x="372.2" y="38.8">A1-A</text>
<text x="391.1" y="37.4">2</text>
<text x="15.2" y="43.3" transform="rotate(-90 15.2 43.3)">2</text>
<text x="18.7" y="43.3" transform="rotate(-90 18.7 43.3)">1</text>
<text x="54" y="43.3" transform="rotate(-90 54 43.3)">2</text>
<text x="57.5" y="43.3" transform="rotate(-90 57.5 43.3)">1</text>
<text x="167.8" y="42.7">4</text>
<text x="248.7" y="44.1">3</text>
<text x="262.8" y="44.1">3</text>
<text x="372.2" y="42.4">gnd</text>
<text x="372.2" y="45.9">vcc</text>
<text x="313.6" y="49" transform="rotate(-90 313.6 49)">2</text>
<text x="372.2" y="49.4">B1-B</text>
<text x="372.2" y="53">B1-A</text>
<text x="391.1" y="51.5">1</text>
<text x="293.9" y="57.4" transform="rotate(-90 293.9 57.4)">2</text>
<text x="297.4" y="57.4" transform="rotate(-90 297.4 57.4)">1</text>
<text x="332.7" y="57.4" transform="rotate(-90 332.7 57.4)">2</text>
<text x="336.2" y="57.4" transform="rotate(-90 336.2 57.4)">1</text>
<text x="391.1" y="55.1">2</text>
<text x="391.1" y="78">1</text>
<text x="372.2" y="79.4">A1-B</text>
<text x="372.2" y="82.9">A1-A</text>
<text x="391.1" y="81.5">2</text>
<text x="33.2" y="84.3" transform="rotate(-90 33.2 84.3)">2</text>
<text x="248.9" y="88.6">GND</text>
<text x="257.7" y="86.8">8</text>
<text x="311.9" y="89.5" transform="rotate(-90 311.9 89.5)">2</text>
<text x="372.2" y="86.5">Vcc</text>
<text x="372.2" y="90">GND</text>
<text x="372.2" y="93.5">B1-B</text>
<text x="391.1" y="95.6">1</text>
<text x="13.4" y="96.2" transform="rotate(-90 13.4 96.2)">2</text>
<text x="16.9" y="96.2" transform="rotate(-90 16.9 96.2)">1</text>
<text x="52.2" y="96.2" transform="rotate(-90 52.2 96.2)">2</text>
<text x="55.7" y="96.2" transform="rotate(-90 55.7 96.2)">1</text>
<text x="292.1" y="101.5" transform="rotate(-90 292.1 101.5)">2</text>
<text x="295.6" y="101.5" transform="rotate(-90 295.6 101.5)">1</text>
<text x="330.9" y="101.5" transform="rotate(-90 330.9 101.5)">2</text>
<text x="334.4" y="101.5" transform="rotate(-90 334.4 101.5)">1</text>
<text x="372.2" y="97">B1-A</text>
<text x="391.1" y="99.2">2</text>
<text x="252.2" y="118.2">1</text>
<text x="252.2" y="125.3">3</text>
<text x="252.2" y="121.7">2</text>
<text x="372.2" y="121.7">A1-B</text>
<text x="372.2" y="125.3">A1-A</text>
<text x="392.9" y="120.3">1</text>
<text x="392.9" y="123.9">2</text>
<text x="311.9" y="131.9" transform="rotate(-90 311.9 131.9)">2</text>
<text x="372.2" y="128.8">Vcc</text>
<text x="372.2" y="132.3">GND</text>
<text x="372.2" y="135.9">B1-B</text>
<text x="396.4" y="138">1</text>
<text x="292.1" y="143.9" transform="rotate(-90 292.1 143.9)">2</text>
<text x="295.6" y="143.9" transform="rotate(-90 295.6 143.9)">1</text>
<text x="330.9" y="143.9" transform="rotate(-90 330.9 143.9)">2</text>
<text x="334.4" y="143.9" transform="rotate(-90 334.4 143.9)">1</text>
<text x="372.2" y="139.4">B1-A</text>
<text x="396.4" y="141.5">2</text>
<text x="34.9" y="146" transform="rotate(-90 34.9 146)">2</text>
<text x="15.2" y="158" transform="rotate(-90 15.2 158)">2</text>
<text x="18.7" y="158" transform="rotate(-90 18.7 158)">1</text>
<text x="54" y="158" transform="rotate(-90 54 158)">2</text>
<text x="57.5" y="158" transform="rotate(-90 57.5 158)">1</text>
<text x="372.2" y="158.8">VCC</text>
<text x="372.2" y="162.3">VCC</text>
<text x="372.2" y="165.8">GND</text>
<text x="311.9" y="170.7" transform="rotate(-90 311.9 170.7)">2</text>
<text x="372.2" y="169.4">GND</text>
<text x="372.2" y="172.9">5V</text>
<text x="372.2" y="176.4">5V</text>
<text x="292.1" y="182.7" transform="rotate(-90 292.1 182.7)">2</text>
<text x="295.6" y="182.7" transform="rotate(-90 295.6 182.7)">1</text>
<text x="330.9" y="182.7" transform="rotate(-90 330.9 182.7)">2</text>
<text x="334.4" y="182.7" transform="rotate(-90 334.4 182.7)">1</text>
<text x="371.7" y="193.7">A1-B</text>
<text x="371.7" y="197.9">A1-A</text>
<text x="396.4" y="192.7">1</text>
<text x="396.4" y="196.2">2</text>
<text x="371.7" y="201.5">B1-B</text>
<text x="396.4" y="203.2">1</text>
<text x="371.7" y="205">B1-A</text>
<text x="396.4" y="206.8">2</text>
<text x="61.4" y="233.4" transform="rotate(-90 61.4 233.4)">8</text>
<text x="315.3" y="229.7">1</text>
<text x="315.3" y="233.2">2</text>
<text x="357.6" y="229.7">1</text>
<text x="357.6" y="233.2">2</text>
<text x="63.1" y="242.2" transform="rotate(-90 63.1 242.2)">GND</text>
</g>
<g font-size="3.2" fill="#f00">
<text x="228.6" y="62.1">16</text>
<text x="234.1" y="63.9">VCC</text>
<text x="38.5" y="257" transform="rotate(-90 38.5 257)">VCC</text>
<text x="36.7" y="262.5" transform="rotate(-90 36.7 262.5)">16</text>
</g>
<g font-size="2.5">
<text x="31.4" y="208.2">A</text>
<text x="34.9" y="208.2">B</text>
<text x="38.5" y="208.2">C</text>
<text x="42" y="208.2">D</text>
<text x="45.5" y="208.2">E</text>
<text x="49" y="208.2">F</text>
<text x="52.6" y="208.2">G</text>
</g>
<g font-size="2.1" fill="#840000">
<text x="145.3" y="58.9">16</text>
<text x="197.8" y="58.9">15</text>
<text x="145.3" y="62.4">17</text>
<text x="145.3" y="66">18</text>
<text x="153.1" y="60">EN</text>
<text x="153.1" y="63.5">D36_VP</text>
<text x="178.6" y="63.5">D22_I2C_SCL</text>
<text x="188.8" y="60">D23</text>
<text x="197.8" y="66">13</text>
<text x="197.8" y="62.4">14</text>
<text x="145.3" y="69.5">19</text>
<text x="153.1" y="67.1">D39_VN</text>
<text x="153.1" y="70.6">D34</text>
<text x="181.2" y="70.6">D3_or_RX0</text>
<text x="181.2" y="67.1">D1_or_TX0</text>
<text x="197.8" y="69.5">12</text>
<text x="145.3" y="73">20</text>
<text x="145.3" y="76.6">21</text>
<text x="153.1" y="74.1">D35</text>
<text x="153.1" y="77.6">D32</text>
<text x="178.6" y="74.1">D21_I2C_SDA</text>
<text x="188.8" y="77.6">D19</text>
<text x="197.8" y="76.6">10</text>
<text x="197.8" y="73">11</text>
<text x="145.3" y="80.1">22</text>
<text x="145.3" y="83.6">23</text>
<text x="153.1" y="81.2">D33</text>
<text x="188.8" y="81.2">D18</text>
<text x="199.1" y="83.6">8</text>
<text x="199.1" y="80.1">9</text>
<text x="145.3" y="87.1">24</text>
<text x="153.1" y="84.7">D25</text>
<text x="153.1" y="88.2">D26</text>
<text x="179.9" y="88.2">D17_or_TX2</text>
<text x="190.1" y="84.7">D5</text>
<text x="199.1" y="87.1">7</text>
<text x="145.3" y="90.7">25</text>
<text x="145.3" y="94.2">26</text>
<text x="153.1" y="91.8">D27</text>
<text x="153.1" y="95.3">D14</text>
<text x="179.9" y="91.8">D16_or_RX2</text>
<text x="190.1" y="95.3">D4</text>
<text x="199.1" y="94.2">5</text>
<text x="199.1" y="90.7">6</text>
<text x="145.3" y="97.7">27</text>
<text x="145.3" y="101.2">28</text>
<text x="153.1" y="98.8">D12</text>
<text x="190.1" y="98.8">D2</text>
<text x="199.1" y="101.2">3</text>
<text x="199.1" y="97.7">4</text>
<text x="145.3" y="104.8">29</text>
<text x="153.1" y="102.3">D13</text>
<text x="153.1" y="105.9">GND</text>
<text x="188.8" y="105.9">GND</text>
<text x="188.8" y="102.3">D15</text>
<text x="199.1" y="104.8">2</text>
<text x="145.3" y="108.3">30</text>
<text x="153.1" y="109.4">VIN</text>
<text x="188.8" y="109.4">3V3</text>
<text x="199.1" y="108.3">1</text>
</g>
<g font-size="1.8">
<text x="55.4" y="207.8">DP</text>
<text x="62.8" y="207.1">DI</text>
<text x="62.8" y="208.9">G1</text>
<text x="66" y="207.1">DI</text>
<text x="66" y="208.9">G2</text>
<text x="69.8" y="207.1">DI</text>
<text x="69.8" y="208.9">G3</text>
<text x="73" y="207.1">DI</text>
<text x="73" y="208.9">G4</text>
</g>
</svg>
